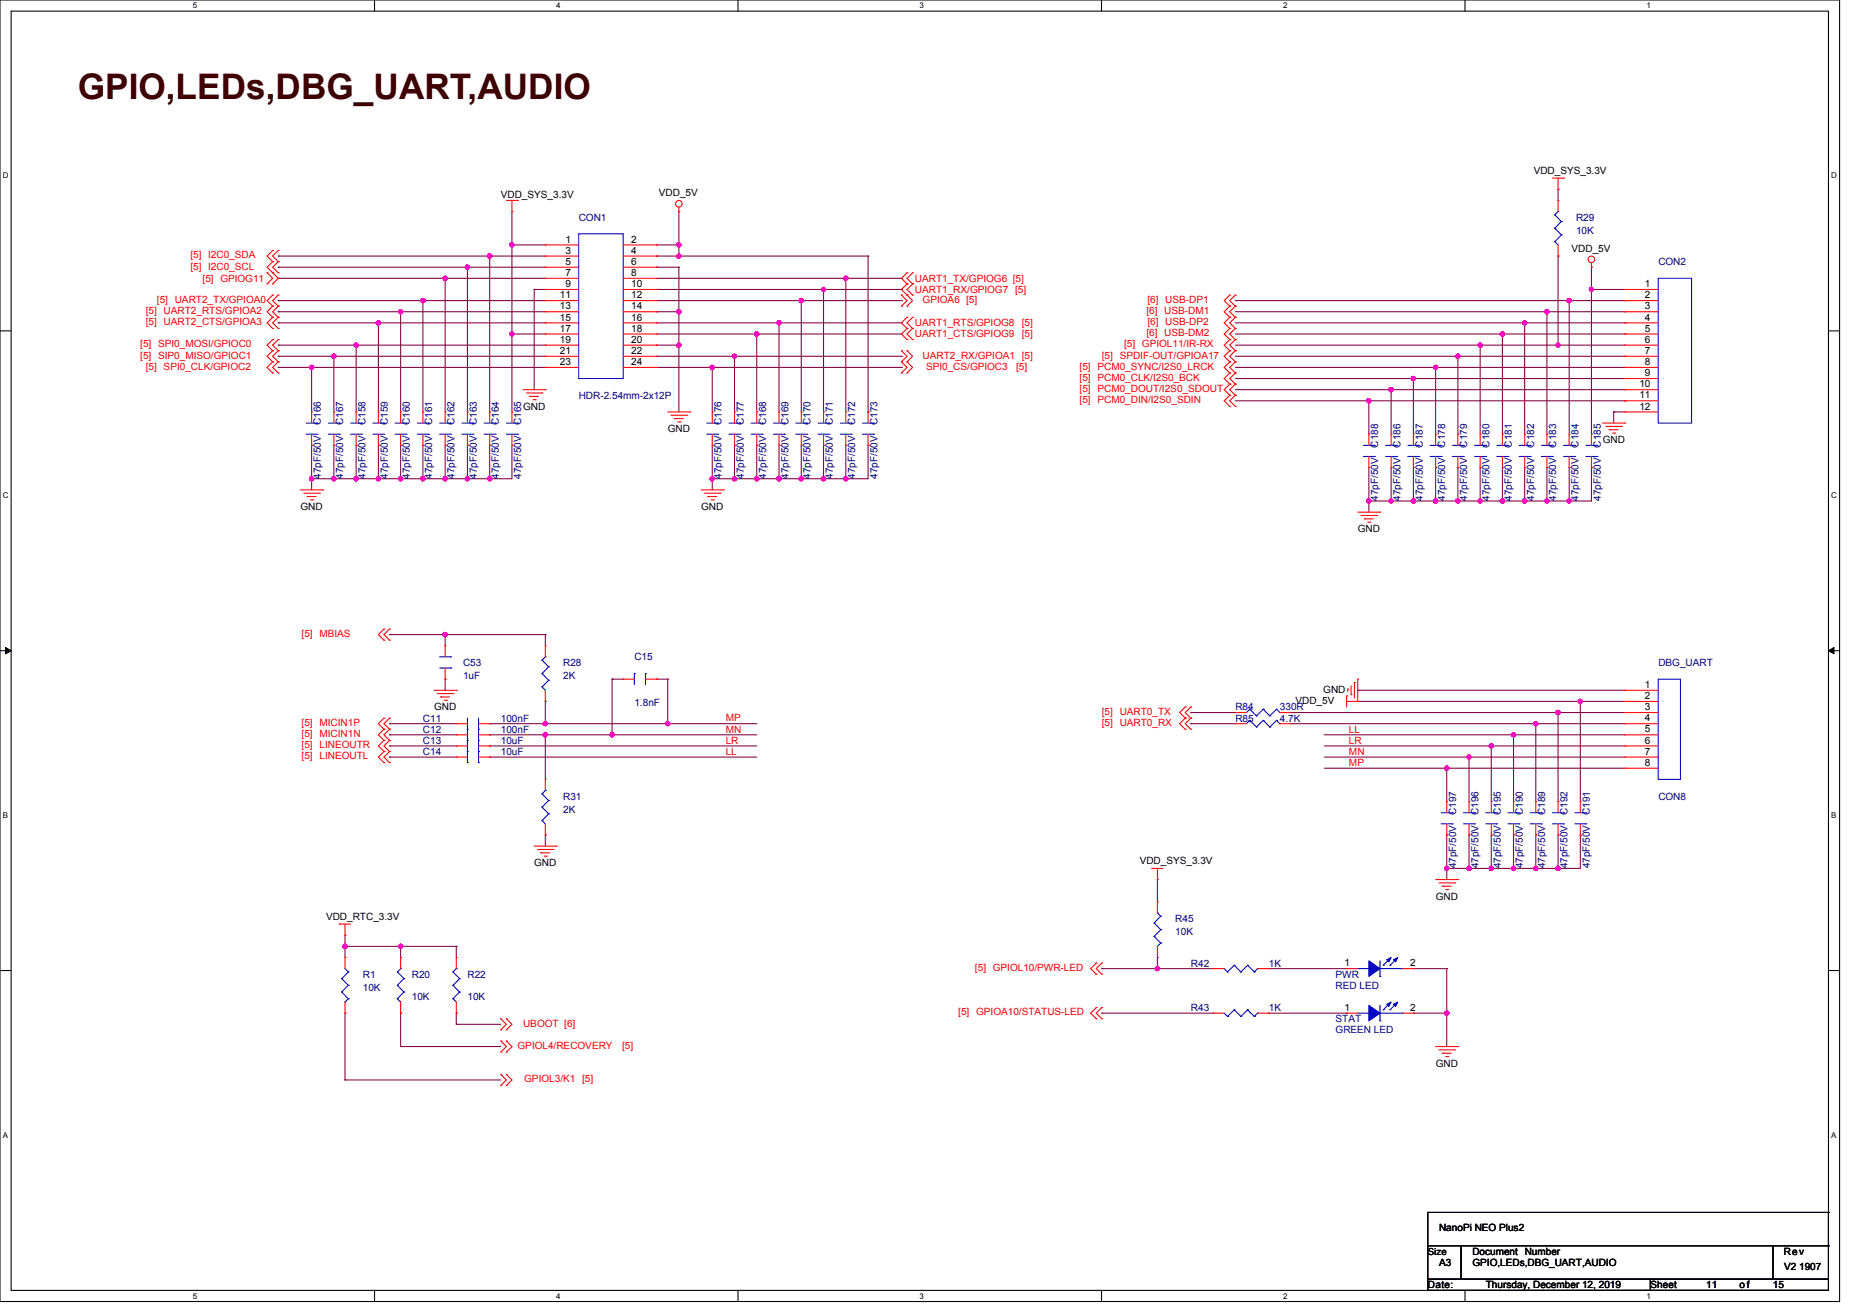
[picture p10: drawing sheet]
<svg xmlns="http://www.w3.org/2000/svg" width="297mm" height="210mm" viewBox="0 0 297 210" stroke-linecap="round" stroke-linejoin="round" font-family="sans-serif">
<path d="M0 0h293.9v207.8h-293.9zM1.8 1.8h290.3v204.3h-290.3z" fill="none" stroke="#000" stroke-width=".17"/>
<g fill="#fff">
<path d="M30.8 .2h.7v1.4h-.7z"/>
<path d="M30.8 206.2h.7v1.5h-.7z"/>
</g>
<path d="M59.8 0v1.8M59.8 206.1v1.7" fill="none" stroke="#000" stroke-width=".17"/>
<g fill="#fff">
<path d="M88.9 .2h.7v1.4h-.7z"/>
<path d="M88.9 206.2h.7v1.5h-.7z"/>
</g>
<path d="M117.9 0v1.8M117.9 206.1v1.7" fill="none" stroke="#000" stroke-width=".17"/>
<g fill="#fff">
<path d="M146.9 .2h.7v1.4h-.7z"/>
<path d="M146.9 206.2h.7v1.5h-.7z"/>
</g>
<path d="M176 0v1.8M176 206.1v1.7" fill="none" stroke="#000" stroke-width=".17"/>
<g fill="#fff">
<path d="M205 .2h.7v1.4h-.7z"/>
<path d="M205 206.2h.7v1.5h-.7z"/>
</g>
<path d="M234.1 0v1.8M234.1 206.1v1.7" fill="none" stroke="#000" stroke-width=".17"/>
<g fill="#fff">
<path d="M263.1 .2h.7v1.4h-.7z"/>
<path d="M263.1 206.2h.7v1.5h-.7z"/>
<path d="M.4 27.3h1v1.4h-1z"/>
<path d="M292.6 27.3h.9v1.4h-.9z"/>
<path d="M.4 78.4h1v1.4h-1z"/>
<path d="M292.6 78.4h.9v1.4h-.9z"/>
</g>
<path d="M0 52.8h1.8M292.1 52.8h1.8" fill="none" stroke="#000" stroke-width=".17"/>
<g fill="#fff">
<path d="M.4 129.4h.9v1.5h-.9z"/>
<path d="M292.6 129.4h.8v1.5h-.8z"/>
</g>
<path d="M0 103.9h1.8M292.1 103.9h1.8" fill="none" stroke="#000" stroke-width=".17"/>
<path d="M.9 103.4l.9 .5-.9 .5zM292.1 103.9l.9-.5v1z" fill="#000" stroke="#000" stroke-width=".16"/>
<g fill="#fff">
<path d="M.4 180.5h.9v1.4h-.9z"/>
<path d="M292.6 180.5h.8v1.4h-.8z"/>
</g>
<g fill="none" stroke="#000" stroke-width=".17">
<path d="M0 155h1.8M292.1 155h1.8M228.1 199h5.3v5.3h-5.3zM228.1 193.6h.1M228.1 193.6v5.4M228.1 193.6h64M233.4 199h49.8v5.3h-49.8zM283.2 199h8.9v5.3h-8.9zM292.1 193.6h.1M292.1 199h.1M292.1 193.6v5.4M228.1 204.3h35.6v1.8h-35.6z"/>
<path d="M263.7 204.3h28.4v1.8h-28.4z"/>
</g>
<g fill="none" stroke="#800040" stroke-width=".17">
<path d="M81.8 39.1h.1M81.8 33.8h.1M81.8 39.1h5.3M81.8 33.8v32M104.9 39.1h.1M104.9 39.1h3.6M108.5 39.1h.1M108.5 33.8h.1M108.5 33.8v7.1M248.9 30.2h.1M248.9 30.2v1.8M44.4 51.6h.1"/>
<path d="M44.4 49.8h.1M44.4 48h.1M44.4 44.4h.1M44.4 40.9h.1M44.4 42.7h.1M44.4 56.9h.1M44.4 55.1h.1M44.4 58.7h.1M44.4 51.6h42.7M44.4 48h42.7M44.4 49.8h42.7M44.4 55.1h42.7"/>
<path d="M44.4 56.9h42.7M44.4 58.7h42.7M44.4 44.4h42.7M44.4 40.9h42.7M44.4 42.7h42.7M49.8 58.7h.1M49.8 58.7v7.1M53.3 56.9h.1M53.3 56.9v8.9M56.9 55.1h.1M56.9 55.1v10.7M60.5 51.6h.1"/>
<path d="M60.5 51.6v14.2M64 49.8h.1M64 49.8v16M67.6 48h.1M67.6 48v17.8M71.1 44.4h.1M71.1 44.4v21.4M74.7 42.7h.1M74.7 42.7v23.1M78.2 40.9h.1M78.2 40.9v24.9M81.8 53.3h.1"/>
<path d="M81.8 53.3h5.3M85.3 46.2h.1M85.3 46.2h1.8M85.3 46.2v16M104.9 55.1h.1M104.9 40.9h.1M104.9 49.8h.1M104.9 42.7h.1M104.9 53.3h39.1M104.9 51.6h39.1M104.9 48h39.1M104.9 49.8h3.6"/>
<path d="M104.9 55.1h3.6M104.9 46.2h39.1M104.9 56.9h39.1M104.9 58.7h39.1M104.9 44.4h39.1M104.9 40.9h33.8M104.9 42.7h3.6M108.5 49.8h.1M108.5 42.7h.1M108.5 55.1h.1M108.5 42.7v23.1M113.8 58.7h.1"/>
<path d="M113.8 58.7v7.1M117.3 56.9h.1M117.3 56.9v8.9M120.9 53.3h.1M120.9 53.3v12.5M124.5 51.6h.1M124.5 51.6v14.2M128 48h.1M128 48v17.8M131.6 46.2h.1M131.6 46.2v19.6M135.1 44.4h.1"/>
<path d="M135.1 44.4v21.4M138.7 40.9h.1M138.7 40.9v24.9M144 58.7h.1M144 56.9h.1M144 53.3h.1M144 51.6h.1M144 48h.1M144 46.2h.1M144 44.4h.1M197.4 53.3h62.2M197.4 51.6h62.2"/>
<path d="M197.4 48h62.2M197.4 49.8h62.2M197.4 55.1h62.2M197.4 56.9h62.2M197.4 58.7h62.2M229.4 58.7h.1M229.4 58.7v10.6M232.9 56.9h.1M232.9 56.9v12.4M236.5 55.1h.1M236.5 55.1v14.2M240 53.3h.1"/>
<path d="M240 53.3v16M243.6 51.6h.1M243.6 51.6v17.7M247.1 49.8h.1M247.1 49.8v19.5M248.9 55.1h.1M248.9 40.9h.1M248.9 40.9v14.2M250.7 48h.1M250.7 48v21.3M254.3 46.2h.1M254.3 42.7h.1"/>
<path d="M254.3 46.2h5.3M254.3 42.7v26.6M259.6 48h.1M259.6 49.8h.1M259.6 51.6h.1M259.6 53.3h.1M259.6 56.9h.1M259.6 58.7h.1M49.8 71.1h.1M49.8 76.5h.1M49.8 71.1v7.1M53.3 71.1h.1"/>
<path d="M53.3 76.5h.1M53.3 71.1v5.4M56.9 71.1h.1M56.9 76.5h.1M56.9 71.1v5.4M60.5 71.1h.1M60.5 76.5h.1M60.5 71.1v5.4M64 71.1h.1M64 76.5h.1M64 71.1v5.4M67.6 71.1h.1"/>
<path d="M67.6 76.5h.1M67.6 71.1v5.4M71.1 71.1h.1M71.1 76.5h.1M71.1 71.1v5.4M74.7 71.1h.1M74.7 76.5h.1M74.7 71.1v5.4M78.2 71.1h.1M78.2 76.5h.1M78.2 71.1v5.4M81.8 71.1h.1"/>
<path d="M81.8 71.1v5.4h-32M113.8 71.1h.1M113.8 76.5h.1M113.8 71.1v7.1M117.3 71.1h.1M117.3 76.5h.1M117.3 71.1v5.4M120.9 71.1h.1M120.9 76.5h.1M120.9 71.1v5.4M124.5 71.1h.1M124.5 76.5h.1"/>
<path d="M124.5 71.1v5.4M128 71.1h.1M128 76.5h.1M128 71.1v5.4M131.6 71.1h.1M131.6 76.5h.1M131.6 71.1v5.4M135.1 71.1h.1M135.1 76.5h.1M135.1 71.1v5.4M138.7 71.1h.1M138.7 65.8h.1"/>
<path d="M138.7 71.1v5.4h-24.9M197.4 60.5h62.2M197.4 62.2h62.2M197.4 64h62.2M218.7 64h.1M218.7 64v5.3M218.7 74.7v7.1M222.2 62.2h.1M222.2 74.7h.1M222.2 62.2v7.1M222.2 74.7v5.3M225.8 60.5h.1"/>
<path d="M225.8 74.7h.1M225.8 60.5v8.8M225.8 74.7v5.3M229.4 74.7h.1M229.4 74.7v5.3M232.9 74.7h.1M232.9 74.7v5.3M236.5 74.7h.1M236.5 74.7v5.3M240 74.7h.1M240 74.7v5.3M243.6 74.7h.1"/>
<path d="M243.6 74.7v5.3M247.1 74.7h.1M247.1 74.7v5.3M250.7 74.7h.1M250.7 74.7v5.3M254.3 74.7h.1M254.3 74.7v5.3h-35.6M257.8 65.8h.1M257.8 65.8h1.8M257.8 65.8v1.8M259.6 60.5h.1M259.6 62.2h.1"/>
<path d="M259.6 64h.1M218.7 80h.1M222.2 80h.1M225.8 80h.1M229.4 80h.1M232.9 80h.1M236.5 80h.1M240 80h.1M243.6 80h.1M247.1 80h.1M250.7 80h.1M62.2 117.3h.1"/>
<path d="M62.2 115.6h.1M62.2 119.1h.1M62.2 101.3h.1M62.2 115.6h10.7M62.2 101.3h24.9M62.2 117.3h10.7M62.2 119.1h10.7M71.1 101.3h.1M71.1 108.5h.1M71.1 101.3v1.8M71.1 108.5v1.7M78.2 115.6h.1"/>
<path d="M78.2 117.3h.1M78.2 119.1h.1M78.2 115.6h42.7M78.2 117.3h42.7M78.2 119.1h42.7M87.1 101.3h.1M87.1 112h.1M87.1 115.6h.1M87.1 117.3h.1M87.1 101.3v1.8M87.1 112v3.6M87.1 117.3v7.2"/>
<path d="M97.8 117.3h.1M97.8 108.5h.1M97.8 108.5h1.8M97.8 108.5v8.8M104.9 108.5h.1M104.9 108.5h1.8M106.7 115.6h.1M106.7 108.5h.1M106.7 108.5v7.1M190.2 113.8h.1M190.2 115.6h.1M190.2 113.8h7.2"/>
<path d="M190.2 115.6h7.2M206.2 113.8h53.4M206.2 115.6h53.4M211.6 117.3h48M211.6 119.1h48M216.9 110.2h.1M216.9 112h42.7M216.9 110.2h42.7M238.3 119.1h.1M238.3 119.1v8.9M241.8 117.3h.1M241.8 117.3v10.7"/>
<path d="M245.4 115.6h.1M245.4 115.6v12.4M248.9 113.8h.1M248.9 113.8v14.2M252.5 112h.1M252.5 112v16M62.2 120.9h.1M62.2 120.9h10.7M78.2 120.9h.1M78.2 120.9h42.7M87.1 133.3h.1M87.1 133.3v1.8"/>
<path d="M211.6 120.9h48M211.6 122.7h48M231.1 122.7h.1M231.1 138.7h.1M231.1 133.3h.1M231.1 122.7v5.3M231.1 133.3v7.2M234.7 120.9h.1M234.7 133.3h.1M234.7 138.7h.1M234.7 120.9v7.1M234.7 133.3v5.4"/>
<path d="M238.3 133.3h.1M238.3 138.7h.1M238.3 133.3v5.4M241.8 133.3h.1M241.8 138.7h.1M241.8 133.3v5.4M245.4 133.3h.1M245.4 138.7h.1M245.4 133.3v5.4M248.9 133.3h.1M248.9 138.7h.1M248.9 133.3v5.4"/>
<path d="M252.5 133.3h.1M252.5 133.3v5.4h-21.4M55.1 151.1h.1M55.1 149.4h.1M55.1 149.4v3.5M55.1 151.1h17.8M64 151.1h.1M64 151.1v1.8M72.9 151.1h.1M72.9 151.1v1.8M176 154.7h.1M176 154.7h17.8"/>
<path d="M184.9 152.9h.1M184.9 140.5h.1M184.9 154.7h.1M184.9 140.5v3.5M184.9 152.9v1.8M202.7 154.7h.1M202.7 154.7h12.4M225.8 154.7h.1M225.8 154.7h5.3M231.1 154.7h.1M231.1 154.7v12.4M55.1 172.5h.1"/>
<path d="M55.1 161.8h.1M55.1 172.5h24.9M55.1 161.8v10.7M64 161.8h.1M64 167.1h.1M64 161.8v5.3M64 167.1h16M72.9 161.8h.1M72.9 163.6h.1M72.9 161.8v1.8M72.9 163.6h7.1M176 161.8h.1"/>
<path d="M176 161.8h17.8M202.7 161.8h.1M202.7 161.8h12.4M225.8 161.8h.1M225.8 161.8h5.3M231.1 161.8h.1"/>
</g>
<g fill="#f0f" stroke="#f0f" stroke-width=".17">
<circle cx="248.9" cy="113.8" r=".35"/>
<circle cx="245.4" cy="115.6" r=".35"/>
<circle cx="184.9" cy="154.7" r=".35"/>
<circle cx="231.1" cy="161.8" r=".35"/>
<circle cx="64" cy="151.1" r=".35"/>
<circle cx="55.1" cy="151.1" r=".35"/>
<circle cx="240" cy="53.3" r=".35"/>
<circle cx="243.6" cy="51.6" r=".35"/>
<circle cx="248.9" cy="55.1" r=".35"/>
<circle cx="236.5" cy="55.1" r=".35"/>
<circle cx="232.9" cy="56.9" r=".35"/>
<circle cx="229.4" cy="58.7" r=".35"/>
<circle cx="225.8" cy="60.4" r=".35"/>
<circle cx="222.2" cy="62.2" r=".35"/>
<circle cx="108.5" cy="55.1" r=".35"/>
<circle cx="108.5" cy="49.8" r=".35"/>
<circle cx="117.3" cy="56.9" r=".35"/>
<circle cx="108.5" cy="39.1" r=".35"/>
<circle cx="78.2" cy="40.9" r=".35"/>
<circle cx="81.8" cy="39.1" r=".35"/>
<circle cx="113.8" cy="58.7" r=".35"/>
<circle cx="71.1" cy="101.3" r=".35"/>
<circle cx="106.7" cy="115.6" r=".35"/>
<circle cx="97.8" cy="117.3" r=".35"/>
<circle cx="87.1" cy="115.6" r=".35"/>
<circle cx="87.1" cy="117.3" r=".35"/>
<circle cx="241.8" cy="117.3" r=".35"/>
<circle cx="238.2" cy="119.1" r=".35"/>
<circle cx="234.7" cy="120.9" r=".35"/>
<circle cx="231.1" cy="122.7" r=".35"/>
<circle cx="252.5" cy="112" r=".35"/>
<circle cx="81.8" cy="53.3" r=".35"/>
<circle cx="74.7" cy="42.7" r=".35"/>
<circle cx="71.1" cy="44.4" r=".35"/>
<circle cx="67.6" cy="48" r=".35"/>
<circle cx="64" cy="49.8" r=".35"/>
<circle cx="60.4" cy="51.6" r=".35"/>
<circle cx="56.9" cy="55.1" r=".35"/>
<circle cx="53.3" cy="56.9" r=".35"/>
<circle cx="49.8" cy="58.7" r=".35"/>
<circle cx="49.8" cy="76.4" r=".35"/>
<circle cx="56.9" cy="76.4" r=".35"/>
<circle cx="53.3" cy="76.4" r=".35"/>
<circle cx="60.4" cy="76.4" r=".35"/>
<circle cx="67.6" cy="76.4" r=".35"/>
<circle cx="64" cy="76.4" r=".35"/>
<circle cx="71.1" cy="76.4" r=".35"/>
<circle cx="78.2" cy="76.4" r=".35"/>
<circle cx="74.7" cy="76.4" r=".35"/>
<circle cx="113.8" cy="76.4" r=".35"/>
<circle cx="117.3" cy="76.4" r=".35"/>
<circle cx="124.5" cy="76.4" r=".35"/>
<circle cx="120.9" cy="76.4" r=".35"/>
<circle cx="131.6" cy="76.4" r=".35"/>
<circle cx="128" cy="76.4" r=".35"/>
<circle cx="135.1" cy="76.4" r=".35"/>
<circle cx="120.9" cy="53.3" r=".35"/>
<circle cx="124.5" cy="51.6" r=".35"/>
<circle cx="128" cy="48" r=".35"/>
<circle cx="131.6" cy="46.2" r=".35"/>
<circle cx="135.1" cy="44.4" r=".35"/>
<circle cx="108.5" cy="40.9" r=".35"/>
<circle cx="225.8" cy="80" r=".35"/>
<circle cx="218.7" cy="80" r=".35"/>
<circle cx="222.2" cy="80" r=".35"/>
<circle cx="229.4" cy="80" r=".35"/>
<circle cx="232.9" cy="80" r=".35"/>
<circle cx="236.5" cy="80" r=".35"/>
<circle cx="240" cy="80" r=".35"/>
<circle cx="243.6" cy="80" r=".35"/>
<circle cx="247.1" cy="80" r=".35"/>
<circle cx="250.7" cy="80" r=".35"/>
<circle cx="254.2" cy="46.2" r=".35"/>
<circle cx="250.7" cy="48" r=".35"/>
<circle cx="247.1" cy="49.8" r=".35"/>
<circle cx="218.7" cy="64" r=".35"/>
<circle cx="234.7" cy="138.7" r=".35"/>
<circle cx="231.1" cy="138.7" r=".35"/>
<circle cx="241.8" cy="138.7" r=".35"/>
<circle cx="238.2" cy="138.7" r=".35"/>
<circle cx="245.4" cy="138.7" r=".35"/>
<circle cx="248.9" cy="138.7" r=".35"/>
</g>
<g fill="none" stroke="#f00" stroke-width=".17">
<path d="M80.9 32h1.8M81.8 33.8h.1M81.8 32v1.8M82.7 32h.1M87.1 39.1h.1M87.1 39.1h5.4M99.6 39.1h5.3M104.9 39.1h.1M108.5 33.8h.1M108.5 33.1v.7M248 28.4h1.8M248.9 30.2h.1"/>
<path d="M248.9 32h.1M248.9 28.4v1.8M248.9 32v1.8M248.9 39.1v1.8M249.8 28.4h.1M42.7 45.3h.1M42.7 43.6h.1M42.7 43.6l.9 .8-.9 .9M43.6 43.6h.1M43.6 41.8h.1M43.6 40h.1M43.6 50.7h.1"/>
<path d="M43.6 48.9h.1M43.6 52.5h.1M43.6 47.1h.1M43.6 56h.1M43.6 54.2h.1M43.6 57.8h.1M43.6 59.6h.1M43.6 45.3h.1M43.6 41.8l-.9 .9 1.7 1.7-.8 .9M43.6 40l-.9 .9 .9 .9M43.6 48.9l-.9 .9 .9 .9M43.6 50.7l-.9 .9 .9 .9"/>
<path d="M43.6 47.1l-.9 .9 .9 .9M43.6 54.2l-.9 .9 .9 .9M43.6 56l-.9 .9 .9 .9M43.6 57.8l-.9 .9 .9 .9M44.4 43.6h.1M44.4 41.8h.1M44.4 40h.1M44.4 50.7h.1M44.4 48.9h.1M44.4 52.5h.1M44.4 47.1h.1M44.4 56h.1"/>
<path d="M44.4 54.2h.1M44.4 57.8h.1M44.4 59.6h.1M44.4 41.8l-.8 .9 .8 .9M44.4 40l-.8 .9 .8 .9M44.4 48.9l-.8 .9 .8 .9M44.4 50.7l-.8 .9 .8 .9M44.4 47.1l-.8 .9 .8 .9M44.4 54.2l-.8 .9 .8 .9M44.4 56l-.8 .9 .8 .9M44.4 57.8l-.8 .9 .8 .9M87.1 40.9h.1"/>
<path d="M87.1 42.7h.1M87.1 44.4h.1M87.1 46.2h.1M87.1 48h.1M87.1 49.8h.1M87.1 51.6h.1M87.1 53.3h.1M87.1 55.1h.1M87.1 56.9h.1M87.1 58.7h.1M87.1 46.2h5.4M87.1 48h5.4"/>
<path d="M87.1 49.8h5.4M87.1 51.6h5.4M87.1 53.3h5.4M87.1 55.1h5.4M87.1 56.9h5.4M87.1 58.7h5.4M87.1 40.9h5.4M87.1 42.7h5.4M87.1 44.4h5.4M99.6 46.2h5.3M99.6 48h5.3M99.6 49.8h5.3"/>
<path d="M99.6 51.6h5.3M99.6 53.3h5.3M99.6 55.1h5.3M99.6 56.9h5.3M99.6 58.7h5.3M99.6 40.9h5.3M99.6 42.7h5.3M99.6 44.4h5.3M104.9 40.9h.1M104.9 42.7h.1M104.9 44.4h.1M104.9 46.2h.1"/>
<path d="M104.9 48h.1M104.9 49.8h.1M104.9 51.6h.1M104.9 53.3h.1M104.9 55.1h.1M104.9 56.9h.1M104.9 58.7h.1M144 48.9h.1M144 47.1h.1M144 57.8h.1M144 56h.1M144 59.6h.1"/>
<path d="M144 47.1l.9 .9-.9 .9M144 56l.9 .9-.9 .9M144 57.8l.9 .9-.9 .9M144.9 48.9h.1M144.9 47.1h.1M144.9 57.8h.1M144.9 56h.1M144.9 43.6h.1M144.9 45.3h.1M144.9 50.7h.1M144.9 52.5h.1M144.9 54.2h.1"/>
<path d="M144.9 59.6h.1M144.9 47.1l.9 .9-.9 .9M144.9 56l.9 .9-.9 .9M144.9 43.6l-.9 .8 .9 .9M144.9 45.3l-.9 .9 .9 .9M144.9 50.7l-.9 .9 .9 .9M144.9 52.5l-.9 .8 .9 .9M144.9 57.8l.9 .9-.9 .9M145.8 45.3h.1M145.8 43.6h.1M145.8 47.1h.1M145.8 52.5h.1"/>
<path d="M145.8 50.7h.1M145.8 54.2h.1M145.8 43.6l-.9 .8 .9 .9M145.8 45.3l-.9 .9 .9 .9M145.8 50.7l-.9 .9 .9 .9M145.8 52.5l-.9 .8 .9 .9M196.5 56h.1M196.5 54.2h.1M196.5 57.8h.1M196.5 47.1h.1M196.5 48.9h.1M196.5 50.7h.1"/>
<path d="M196.5 52.5h.1M196.5 59.6h.1M196.5 52.5l-.9 .8 .9 .9M196.5 48.9l-.9 .9 .9 .9M196.5 54.2l-.9 .9 .9 .9M196.5 56l-.9 .9 .9 .9M196.5 47.1l-.9 .9 .9 .9M196.5 50.7l-.9 .9 .9 .9M196.5 57.8l-.9 .9 .9 .9M196.5 59.6l-.9 .9 .9 .8M197.4 56h.1M197.4 54.2h.1"/>
<path d="M197.4 57.8h.1M197.4 47.1h.1M197.4 48.9h.1M197.4 50.7h.1M197.4 52.5h.1M197.4 59.6h.1M197.4 54.2l-.9 .9 .9 .9M197.4 56l-.9 .9 .9 .9M197.4 47.1l-.9 .9 .9 .9M197.4 48.9l-.9 .9 .9 .9M197.4 52.5l-.9 .8 .9 .9M197.4 50.7l-.9 .9 .9 .9"/>
<path d="M197.4 57.8l-.9 .9 .9 .9M197.4 59.6l-.9 .9 .9 .8M248.9 40.9h.1M254.3 42.7h.1M254.3 42v.7M259.6 46.2h.1M259.6 48h.1M259.6 49.8h.1M259.6 51.6h.1M259.6 53.3h.1M259.6 55.1h.1M259.6 56.9h.1"/>
<path d="M259.6 58.7h.1M259.6 46.2h5.3M259.6 48h5.3M259.6 49.8h5.3M259.6 51.6h5.3M259.6 53.3h5.3M259.6 55.1h5.3M259.6 56.9h5.3M259.6 58.7h5.3M48 78.2h3.6M48.5 78.8h2.5M49.1 79.3h.1"/>
<path d="M49.1 79.3h1.4M49.6 79.8h.4M49.8 71.1h.1M49.8 65.8h.1M49.8 65.8v1.8M49.8 69.3v1.8M50 79.8h.1M51 78.8h.1M51.6 78.2h.1M53.3 71.1h.1M53.3 65.8h.1M53.3 65.8v1.8"/>
<path d="M53.3 69.3v1.8M56.9 71.1h.1M56.9 65.8h.1M56.9 65.8v1.8M56.9 69.3v1.8M60.5 71.1h.1M60.5 65.8h.1M60.5 65.8v1.8M60.5 69.3v1.8M64 71.1h.1M64 65.8h.1M64 65.8v1.8"/>
<path d="M64 69.3v1.8M67.6 71.1h.1M67.6 65.8h.1M67.6 65.8v1.8M67.6 69.3v1.8M71.1 71.1h.1M71.1 65.8h.1M71.1 65.8v1.8M71.1 69.3v1.8M74.7 71.1h.1M74.7 65.8h.1M74.7 65.8v1.8"/>
<path d="M74.7 69.3v1.8M78.2 71.1h.1M78.2 65.8h.1M78.2 65.8v1.8M78.2 69.3v1.8M81.8 71.1h.1M81.8 65.8h.1M81.8 65.8v1.8M81.8 69.3v1.8M83.6 62.2h3.5M84.1 62.8h2.5M84.6 63.3h.1"/>
<path d="M84.6 63.3h1.5M85.2 63.8h.3M85.5 63.8h.1M86.6 62.8h.1M87.1 62.2h.1M106.7 65.8h3.5M107.2 66.3h2.5M107.7 66.9h.1M107.7 66.9h1.5M108.3 67.4h.3M108.6 67.4h.1M109.7 66.3h.1"/>
<path d="M110.2 65.8h.1M112 78.2h3.6M112.5 78.8h2.5M113.1 79.3h.1M113.1 79.3h1.4M113.6 79.8h.4M113.8 71.1h.1M113.8 65.8h.1M113.8 65.8v1.8M113.8 69.3v1.8M114 79.8h.1M115 78.8h.1"/>
<path d="M115.6 78.2h.1M117.3 71.1h.1M117.3 65.8h.1M117.3 65.8v1.8M117.3 69.3v1.8M120.9 71.1h.1M120.9 65.8h.1M120.9 65.8v1.8M120.9 69.3v1.8M124.5 71.1h.1M124.5 65.8h.1M124.5 65.8v1.8"/>
<path d="M124.5 69.3v1.8M128 71.1h.1M128 65.8h.1M128 65.8v1.8M128 69.3v1.8M131.6 71.1h.1M131.6 65.8h.1M131.6 65.8v1.8M131.6 69.3v1.8M135.1 71.1h.1M135.1 65.8h.1M135.1 65.8v1.8"/>
<path d="M135.1 69.3v1.8M138.7 71.1h.1M138.7 65.8h.1M138.7 65.8v1.8M138.7 69.3v1.8M196.5 61.3h.1M196.5 63.1h.1M196.5 64.9h.1M196.5 61.3l-.9 .9 .9 .9M196.5 63.1l-.9 .9 .9 .9M197.4 61.3h.1M197.4 63.1h.1"/>
<path d="M197.4 64.9h.1M197.4 61.3l-.9 .9 .9 .9M197.4 63.1l-.9 .9 .9 .9M218.7 74.7h.1M218.7 69.3h.1M218.7 69.3v1.8M218.7 72.9v1.8M222.2 74.7h.1M222.2 69.3h.1M222.2 69.3v1.8M222.2 72.9v1.8M225.8 74.7h.1"/>
<path d="M225.8 69.3h.1M225.8 69.3v1.8M225.8 72.9v1.8M229.4 74.7h.1M229.4 69.3h.1M229.4 69.3v1.8M229.4 72.9v1.8M232.9 74.7h.1M232.9 69.3h.1M232.9 69.3v1.8M232.9 72.9v1.8M236.5 74.7h.1"/>
<path d="M236.5 69.3h.1M236.5 69.3v1.8M236.5 72.9v1.8M240 74.7h.1M240 69.3h.1M240 69.3v1.8M240 72.9v1.8M243.6 74.7h.1M243.6 69.3h.1M243.6 69.3v1.8M243.6 72.9v1.8M247.1 74.7h.1"/>
<path d="M247.1 69.3h.1M247.1 69.3v1.8M247.1 72.9v1.8M250.7 74.7h.1M250.7 69.3h.1M250.7 69.3v1.8M250.7 72.9v1.8M254.3 74.7h.1M254.3 69.3h.1M254.3 69.3v1.8M254.3 72.9v1.8M256 67.6h3.6"/>
<path d="M256.6 68.1h2.5M257.1 68.6h.1M257.1 68.6h1.4M257.6 69.2h.4M258 69.2h.1M259.1 68.1h.1M259.6 67.6h.1M259.6 60.5h.1M259.6 62.2h.1M259.6 64h.1M259.6 65.8h.1M259.6 62.2h5.3"/>
<path d="M259.6 65.8h5.3M259.6 60.5h5.3M259.6 64h5.3M216.9 81.8h3.6M217.4 82.3h2.5M218 82.9h.1M218 82.9h1.4M218.5 83.4h.4M218.9 83.4h.1M219.9 82.3h.1M220.5 81.8h.1M61.3 116.5h.1"/>
<path d="M61.3 114.7h.1M61.3 118.2h.1M61.3 102.2h.1M61.3 100.5h.1M61.3 114.7l-.8 .9 .8 .9M61.3 116.5l-.8 .8 .8 .9M61.3 100.5l-.8 .8 .8 .9M61.3 118.2l-.8 .9 .8 .9M62.2 116.5h.1M62.2 114.7h.1M62.2 118.2h.1M62.2 102.2h.1"/>
<path d="M62.2 100.5h.1M62.2 114.7l-.9 .9 .9 .9M62.2 116.5l-.9 .8 .9 .9M62.2 100.5l-.9 .8 .9 .9M62.2 118.2l-.9 .9 .9 .9M69.3 110.2h3.6M69.9 110.8h2.5M70.4 111.3h.1M70.4 111.3h1.4M70.9 111.8h.4M71.1 103.1h.1M71.1 108.5h.1"/>
<path d="M71.1 103.1v1.8M71.1 106.7v1.8M71.3 111.8h.1M72.4 110.8h.1M72.9 110.2h.1M72.9 115.6h.1M72.9 119.1h.1M72.9 117.3h.1M72.9 115.6h1.8M72.9 117.3h1.8M72.9 119.1h1.8M76.5 115.6h1.7"/>
<path d="M76.5 117.3h1.7M76.5 119.1h1.7M78.2 115.6h.1M78.2 119.1h.1M78.2 117.3h.1M87.1 112h.1M87.1 103.1h.1M87.1 103.1v1.8M87.1 110.2v1.8M99.6 108.5h.1M99.6 108.5h1.7M103.1 108.5h1.8"/>
<path d="M104.9 108.5h.1M189.4 116.5h.1M189.4 114.7h.1M189.4 112.9h.1M189.4 114.7l-.9 .9 .9 .9M189.4 112.9l-.9 .9 .9 .9M190.2 116.5h.1M190.2 114.7h.1M190.2 112.9h.1M190.2 114.7l-.8 .9 .8 .9M190.2 112.9l-.8 .9 .8 .9M197.4 113.8h.1"/>
<path d="M197.4 115.6h.1M197.4 115.6h1.7M197.4 113.8h1.7M204.5 115.6h1.7M204.5 113.8h1.7M206.2 113.8h.1M206.2 115.6h.1M215.1 111.1h.1M215.1 112h1.8M215.1 111.1v1.8M215.3 110.1h.1M215.3 110.1v.3"/>
<path d="M215.8 110.9h.1M215.8 109.5v1.4M216.4 109h.1M216.4 109v2.5M216.9 112h.1M216.9 108.5h.1M216.9 108.5v3.5M259.6 110.2h.1M259.6 112h.1M259.6 113.8h.1M259.6 115.6h.1M259.6 117.3h.1"/>
<path d="M259.6 119.1h.1M259.6 110.2h5.3M259.6 112h5.3M259.6 115.6h5.3M259.6 113.8h5.3M259.6 117.3h5.3M259.6 119.1h5.3M61.3 121.8h.1M61.3 120h.1M61.3 120l-.8 .9 .8 .9M62.2 121.8h.1M62.2 120h.1"/>
<path d="M62.2 120l-.9 .9 .9 .9M72.9 120.9h.1M72.9 120.9h1.8M76.5 120.9h1.7M78.2 120.9h.1M85.3 135.1h3.6M85.9 135.7h2.5M86.4 136.2h.1M86.4 136.2h1.4M86.9 136.7h.4M87.1 133.3h.1M87.1 124.5h.1"/>
<path d="M87.1 124.5v1.7M87.1 131.6v1.7M87.3 136.7h.1M88.4 135.7h.1M88.9 135.1h.1M184 138.7h.1M184 138.7h1.8M184.9 138.7v1.8M231.1 133.3h.1M231.1 128h.1M231.1 128v1.8M231.1 131.6v1.7"/>
<path d="M234.7 133.3h.1M234.7 128h.1M234.7 128v1.8M234.7 131.6v1.7M238.3 133.3h.1M238.3 128h.1M238.3 128v1.8M238.3 131.6v1.7M241.8 133.3h.1M241.8 128h.1M241.8 128v1.8M241.8 131.6v1.7"/>
<path d="M245.4 133.3h.1M245.4 128h.1M245.4 128v1.8M245.4 131.6v1.7M248.9 133.3h.1M248.9 128h.1M248.9 128v1.8M248.9 131.6v1.7M252.5 133.3h.1M252.5 128h.1M252.5 128v1.8M252.5 131.6v1.7"/>
<path d="M259.6 120.9h.1M259.6 122.7h.1M259.6 120.9h5.3M259.6 122.7h5.3M54.2 147.6h.1M54.2 147.6h1.8M55.1 149.4h.1M55.1 152.9h.1M55.1 147.6v1.8M55.1 152.9v1.8M64 152.9h.1M64 152.9v1.8"/>
<path d="M72.9 152.9h.1M72.9 152.9v1.8M175.1 155.6h.1M175.1 153.8h.1M175.1 153.8l-.9 .9 .9 .9M176 155.6h.1M176 153.8h.1M176 153.8l-.9 .9 .9 .9M184.9 140.5h.1M184.9 152.9h.1M184.9 144h.1M184.9 144v1.8"/>
<path d="M184.9 151.1v1.8M193.8 154.7h.1M193.8 154.7h1.8M200.9 154.7h1.8M202.7 154.7h.1M215.1 154.7h.1M215.1 154.7h1.8M224 154.7h1.8M225.8 154.7h.1M229.4 140.5h3.5M229.9 141h2.5M230.4 141.5h.1"/>
<path d="M230.4 141.5h1.4M231 142.1h.3M231.3 142.1h.1M232.4 141h.1M232.9 140.5h.1M55.1 161.8h.1M55.1 160v1.8M64 161.8h.1M64 160v1.8M72.9 161.8h.1M72.9 160v1.8M80 168h.1"/>
<path d="M80 166.2h.1M80 164.5h.1M80 162.7h.1M80 171.6h.1M80 173.4h.1M80 166.2l.9 .9-.9 .9M80 162.7l.9 .9-.9 .9M80 171.6l.9 .9-.9 .9M80.9 168h.1M80.9 166.2h.1M80.9 164.5h.1M80.9 162.7h.1"/>
<path d="M80.9 171.6h.1M80.9 173.4h.1M80.9 166.2l.9 .9-.9 .9M80.9 162.7l.9 .9-.9 .9M80.9 171.6l.9 .9-.9 .9M175.1 162.7h.1M175.1 160.9h.1M175.1 160.9l-.9 .9 .9 .9M176 162.7h.1M176 160.9h.1M176 160.9l-.9 .9 .9 .9M193.8 161.8h.1"/>
<path d="M193.8 161.8h1.8M200.9 161.8h1.8M202.7 161.8h.1M215.1 161.8h.1M215.1 161.8h1.8M224 161.8h1.8M225.8 161.8h.1M229.4 167.1h3.5M229.9 167.7h2.5M230.4 168.2h.1M230.4 168.2h1.4M231 168.7h.3"/>
<path d="M231.3 168.7h.1M232.4 167.7h.1M232.9 167.1h.1"/>
<circle cx="108.5" cy="32.5" r=".53"/>
<circle cx="254.2" cy="41.4" r=".53"/>
</g>
<g fill="none" stroke="#00f" stroke-width=".17">
<path d="M92.5 37.3h7.1v23.2h-7.1zM248.4 38.6h.1M248.4 36.4h.1M248.4 34.3h.1M248.4 38.6l.5 .5M248.4 36.4l1 1.1M248.4 34.3l1 1.1M248.9 33.8h.1M248.9 33.8l-.5 .5M249.4 37.5h.1M249.4 35.4h.1M249.4 37.5l-1 1.1"/>
<path d="M249.4 35.4l-1 1M264.9 44.4h5.4v23.2h-5.4zM48.9 69.3h1.8M48.9 67.6h1.8M50.7 69.3h.1M50.7 67.6h.1M52.5 69.3h1.7M52.5 67.6h1.7M54.2 69.3h.1M54.2 67.6h.1M56 69.3h1.8M56 67.6h1.8"/>
<path d="M57.8 69.3h.1M57.8 67.6h.1M59.6 69.3h1.7M59.6 67.6h1.7M61.3 69.3h.1M61.3 67.6h.1M63.1 69.3h1.8M63.1 67.6h1.8M64.9 69.3h.1M64.9 67.6h.1M66.7 69.3h1.8M66.7 67.6h1.8"/>
<path d="M68.5 69.3h.1M68.5 67.6h.1M70.2 69.3h1.8M70.2 67.6h1.8M72 69.3h.1M72 67.6h.1M73.8 69.3h1.8M73.8 67.6h1.8M75.6 69.3h.1M75.6 67.6h.1M77.3 69.3h1.8M77.3 67.6h1.8"/>
<path d="M79.1 69.3h.1M79.1 67.6h.1M80.9 69.3h1.8M80.9 67.6h1.8M82.7 69.3h.1M82.7 67.6h.1M112.9 69.3h1.8M112.9 67.6h1.8M114.7 69.3h.1M114.7 67.6h.1M116.5 69.3h1.7M116.5 67.6h1.7"/>
<path d="M118.2 69.3h.1M118.2 67.6h.1M120 69.3h1.8M120 67.6h1.8M121.8 69.3h.1M121.8 67.6h.1M123.6 69.3h1.7M123.6 67.6h1.7M125.3 69.3h.1M125.3 67.6h.1M127.1 69.3h1.8M127.1 67.6h1.8"/>
<path d="M128.9 69.3h.1M128.9 67.6h.1M130.7 69.3h1.8M130.7 67.6h1.8M132.5 69.3h.1M132.5 67.6h.1M134.2 69.3h1.8M134.2 67.6h1.8M136 69.3h.1M136 67.6h.1M137.8 69.3h1.8M137.8 67.6h1.8"/>
<path d="M139.6 69.3h.1M139.6 67.6h.1M217.8 72.9h1.8M217.8 71.1h1.8M219.6 72.9h.1M219.6 71.1h.1M221.4 72.9h1.7M221.4 71.1h1.7M223.1 72.9h.1M223.1 71.1h.1M224.9 72.9h1.8M224.9 71.1h1.8"/>
<path d="M226.7 72.9h.1M226.7 71.1h.1M228.5 72.9h1.8M228.5 71.1h1.8M230.3 72.9h.1M230.3 71.1h.1M232 72.9h1.8M232 71.1h1.8M233.8 72.9h.1M233.8 71.1h.1M235.6 72.9h1.8M235.6 71.1h1.8"/>
<path d="M237.4 72.9h.1M237.4 71.1h.1M239.1 72.9h1.8M239.1 71.1h1.8M240.9 72.9h.1M240.9 71.1h.1M242.7 72.9h1.8M242.7 71.1h1.8M244.5 72.9h.1M244.5 71.1h.1M246.3 72.9h1.7M246.3 71.1h1.7"/>
<path d="M248 72.9h.1M248 71.1h.1M249.8 72.9h1.8M249.8 71.1h1.8M251.6 72.9h.1M251.6 71.1h.1M253.4 72.9h1.7M253.4 71.1h1.7M255.1 72.9h.1M255.1 71.1h.1M70.2 104.9h1.8M70.2 106.7h1.8"/>
<path d="M72 104.9h.1M72 106.7h.1M74.7 116.5h.1M74.7 118.2h.1M74.7 114.7v7.1M76.5 116.5h.1M76.5 118.2h.1M76.5 114.7v7.1M86.6 109.7h.1M86.6 107.6h.1M86.6 105.4h.1M86.6 109.7l.5 .5"/>
<path d="M86.6 107.6l1.1 1M86.6 105.4l1.1 1.1M87.1 104.9h.1M87.1 104.9l-.5 .5M87.7 108.6h.1M87.7 106.5h.1M87.7 108.6l-1.1 1.1M87.7 106.5l-1.1 1.1M101.3 107.6h.1M101.3 107.6v1.7M103.1 107.6h.1M103.1 107.6v1.7"/>
<path d="M199.7 113.3h.1M199.7 115h.1M199.7 113.3l-.6 .5M199.7 113.3l1 1M199.7 115l-.6 .6M199.7 115l1 1.1M200.7 114.3h.1M200.7 116.1h.1M201.8 113.3h.1M201.8 115h.1M201.8 113.3l-1.1 1M201.8 113.3l1.1 1"/>
<path d="M201.8 115l-1.1 1.1M201.8 115l1.1 1.1M202.9 114.3h.1M202.9 116.1h.1M203.9 113.3h.1M203.9 115h.1M203.9 113.3l-1 1M203.9 113.3l.6 .5M203.9 115l-1 1.1M203.9 115l.6 .6M204.5 113.8h.1M204.5 115.6h.1"/>
<path d="M264.9 108.5h3.6v16h-3.6zM74.7 120h.1M74.7 121.8h.1M76.5 120h.1M76.5 121.8h.1M86.6 131h.1M86.6 128.9h.1M86.6 126.8h.1M86.6 131l.5 .6M86.6 128.9l1.1 1.1M86.6 126.8l1.1 1M87.1 126.2h.1"/>
<path d="M87.1 126.2l-.5 .6M87.7 130h.1M87.7 127.8h.1M87.7 130l-1.1 1M87.7 127.8l-1.1 1.1M230.3 131.6h1.7M230.3 129.8h1.7M232 131.6h.1M232 129.8h.1M233.8 131.6h1.8M233.8 129.8h1.8M235.6 131.6h.1"/>
<path d="M235.6 129.8h.1M237.4 131.6h1.7M237.4 129.8h1.7M239.1 131.6h.1M239.1 129.8h.1M240.9 131.6h1.8M240.9 129.8h1.8M242.7 131.6h.1M242.7 129.8h.1M244.5 131.6h1.8M244.5 129.8h1.8M246.3 131.6h.1"/>
<path d="M246.3 129.8h.1M248 131.6h1.8M248 129.8h1.8M249.8 131.6h.1M249.8 129.8h.1M251.6 131.6h1.8M251.6 129.8h1.8M253.4 131.6h.1M253.4 129.8h.1M54.6 156.3h.1M54.6 158.4h.1M54.6 156.3l1 1.1"/>
<path d="M54.6 158.4l1 1.1M55.1 154.7l.5 .5M55.6 155.2h.1M55.6 157.4h.1M55.6 159.5h.1M55.6 155.2l-1 1.1M55.6 157.4l-1 1M55.6 159.5l-.5 .5M63.5 159.5h.1M63.5 157.4h.1M63.5 155.2h.1M63.5 159.5l.5 .5"/>
<path d="M63.5 157.4l1 1M63.5 155.2l1 1.1M64 154.7h.1M64 154.7l-.5 .5M64.5 158.4h.1M64.5 156.3h.1M64.5 158.4l-1 1.1M64.5 156.3l-1 1.1M72.4 159.5h.1M72.4 157.4h.1M72.4 155.2h.1M72.4 159.5l.5 .5"/>
<path d="M72.4 157.4l1 1M72.4 155.2l1 1.1M72.9 154.7h.1M72.9 154.7l-.5 .5M73.4 158.4h.1M73.4 156.3h.1M73.4 158.4l-1 1.1M73.4 156.3l-1 1.1M184.4 149.5h.1M184.4 147.4h.1M184.4 149.5l1 1.1M184.4 147.4l1 1.1"/>
<path d="M184.9 145.8h.1M184.9 145.8l.5 .5M185.4 150.6h.1M185.4 148.5h.1M185.4 146.3h.1M185.4 150.6l-.5 .5M185.4 148.5l-1 1M185.4 146.3l-1 1.1M195.6 154.7l.5 .5M196.1 155.2h.1M197.2 154.2h.1M197.2 154.2l-1.1 1"/>
<path d="M197.2 154.2l1 1M198.2 155.2h.1M199.3 154.2h.1M199.3 154.2l-1.1 1M199.3 154.2l1.1 1M200.4 155.2h.1M200.9 154.7h.1M200.9 154.7l-.5 .5M216.9 154.7h1.8M218.7 154.7h.1M220.5 155.9h.1M220.5 153.4v2.5"/>
<path d="M220.5 154.7h3.5M221 154.2h.1M222.1 154.2h.1M222.1 153.1l-1.1 1.1M223.1 153.1l-1 1.1M224 154.7h.1M55.1 160h.1M195.6 161.8l.5 .5M196.1 162.3h.1M197.2 161.3h.1M197.2 161.3l-1.1 1M197.2 161.3l1 1"/>
<path d="M198.2 162.3h.1M199.3 161.3h.1M199.3 161.3l-1.1 1M199.3 161.3l1.1 1M200.4 162.3h.1M200.9 161.8h.1M200.9 161.8l-.5 .5M216.9 161.8h1.8M218.7 161.8h.1M220.5 163h.1M220.5 160.5v2.5M220.5 161.8h3.5"/>
<path d="M221 161.3h.1M222.1 161.3h.1M222.1 160.2l-1.1 1.1M223.1 160.2l-1 1.1M224 161.8h.1"/>
</g>
<g fill="#00f" stroke="#00f" stroke-width=".17">
<path d="M218.7 153.4l1.8 1.3-1.8 1.2z" fill-rule="evenodd"/>
<path d="M222.6 153.3l.7-.4-.3 .7z" fill-rule="evenodd"/>
<path d="M221.5 153.3l.7-.4-.3 .7z" fill-rule="evenodd"/>
<path d="M218.7 160.5l1.8 1.3-1.8 1.2z" fill-rule="evenodd"/>
<path d="M222.6 160.4l.7-.4-.3 .7z" fill-rule="evenodd"/>
<path d="M221.5 160.4l.7-.4-.3 .7z" fill-rule="evenodd"/>
</g>
<text font-size="5.6" fill="#400000" x="12.4" y="15.8">GPIO,LEDs,DBG_UART,AUDIO</text>
<g font-size="1.6">
<text x="245" y="27.7">VDD_SYS_3.3V</text>
<text x="80" y="31.7">VDD_SYS_3.3V</text>
<text x="105.3" y="31.3">VDD_5V</text>
<text x="90.3" y="38.7">1</text>
<text x="90.3" y="40.5">3</text>
<text x="100.8" y="38.7">2</text>
<text x="100.8" y="40.5">4</text>
<text x="251.1" y="40.2">VDD_5V</text>
<text x="89.4" y="47.6">11</text>
<text x="90.3" y="42.3">5</text>
<text x="90.3" y="44.1">7</text>
<text x="90.3" y="45.9">9</text>
<text x="100.8" y="42.3">6</text>
<text x="100.8" y="44.1">8</text>
<text x="100.8" y="45.9">10</text>
<text x="100.8" y="47.6">12</text>
<text x="262.8" y="45.9">1</text>
<text x="262.8" y="47.6">2</text>
<text x="89.4" y="49.4">13</text>
<text x="89.4" y="51.2">15</text>
<text x="89.4" y="53">17</text>
<text x="100.8" y="49.4">14</text>
<text x="100.8" y="51.2">16</text>
<text x="100.8" y="53">18</text>
<text x="262.8" y="49.4">3</text>
<text x="262.8" y="51.2">4</text>
<text x="262.8" y="53">5</text>
<text x="89.4" y="54.7">19</text>
<text x="89.4" y="56.5">21</text>
<text x="89.4" y="58.3">23</text>
<text x="100.8" y="54.7">20</text>
<text x="100.8" y="56.5">22</text>
<text x="100.8" y="58.3">24</text>
<text x="262.8" y="54.7">6</text>
<text x="262.8" y="56.5">7</text>
<text x="262.8" y="58.3">8</text>
<text x="83.6" y="65.4">GND</text>
<text x="261.9" y="61.9">10</text>
<text x="261.9" y="63.6">11</text>
<text x="261.9" y="65.4">12</text>
<text x="262.8" y="60.1">9</text>
<text x="106.7" y="69">GND</text>
<text x="256.1" y="70.8">GND</text>
<text x="48" y="81.4">GND</text>
<text x="112" y="81.4">GND</text>
<text x="216.9" y="85">GND</text>
<text x="69.3" y="113.5">GND</text>
<text x="207" y="112.4">VDD_5V</text>
<text x="211.4" y="110.6">GND</text>
<text x="262.8" y="109.9">1</text>
<text x="262.8" y="111.6">2</text>
<text x="262.8" y="113.4">3</text>
<text x="262.8" y="115.2">4</text>
<text x="262.8" y="117">5</text>
<text x="262.8" y="118.8">6</text>
<text x="262.8" y="120.5">7</text>
<text x="262.8" y="122.3">8</text>
<text x="182.1" y="138">VDD_SYS_3.3V</text>
<text x="85.4" y="138.3">GND</text>
<text x="229.4" y="143.7">GND</text>
<text x="52.1" y="146.9">VDD_RTC_3.3V</text>
<text x="214.8" y="154.3">1</text>
<text x="225.3" y="154.3">2</text>
<text x="214.8" y="161.4">1</text>
<text x="225.3" y="161.4">2</text>
<text x="229.4" y="170.3">GND</text>
<text x="229.9" y="196.7">NanoPi NEO Plus2</text>
<text x="229.9" y="202.2">A3</text>
<text x="235.2" y="200.4">Document Number</text>
<text x="235.2" y="202.2">GPIO,LEDs,DBG_UART,AUDIO</text>
<text x="285" y="200.4">Rev</text>
<text x="285" y="202.9">V2 1907</text>
<text x="228.1" y="205.7">Date:</text>
<text x="237.4" y="205.7">Thursday, December 12, 2019</text>
<text x="263.7" y="205.7">Sheet</text>
<text x="272.6" y="205.7">11</text>
<text x="277.9" y="205.7">of</text>
<text x="283.3" y="205.7">15</text>
</g>
<g font-size="1.6" fill="#000080">
<text x="92.5" y="35.2">CON1</text>
<text x="251.8" y="35.2">R29</text>
<text x="251.8" y="37.4">10K</text>
<text x="264.9" y="42.3">CON2</text>
<text x="92.5" y="63.7">HDR-2.54mm-2x12P</text>
<text x="51.3" y="67.9" transform="rotate(-90 51.3 67.9)">C166</text>
<text x="54.8" y="67.9" transform="rotate(-90 54.8 67.9)">C167</text>
<text x="58.4" y="67.9" transform="rotate(-90 58.4 67.9)">C158</text>
<text x="61.9" y="67.9" transform="rotate(-90 61.9 67.9)">C159</text>
<text x="65.5" y="67.9" transform="rotate(-90 65.5 67.9)">C160</text>
<text x="69.1" y="67.9" transform="rotate(-90 69.1 67.9)">C161</text>
<text x="72.6" y="67.9" transform="rotate(-90 72.6 67.9)">C162</text>
<text x="76.2" y="67.9" transform="rotate(-90 76.2 67.9)">C163</text>
<text x="79.7" y="67.9" transform="rotate(-90 79.7 67.9)">C164</text>
<text x="83.3" y="67.9" transform="rotate(-90 83.3 67.9)">C165</text>
<text x="115.3" y="67.9" transform="rotate(-90 115.3 67.9)">C176</text>
<text x="118.8" y="67.9" transform="rotate(-90 118.8 67.9)">C177</text>
<text x="122.4" y="67.9" transform="rotate(-90 122.4 67.9)">C168</text>
<text x="126" y="67.9" transform="rotate(-90 126 67.9)">C169</text>
<text x="129.5" y="67.9" transform="rotate(-90 129.5 67.9)">C170</text>
<text x="133.1" y="67.9" transform="rotate(-90 133.1 67.9)">C171</text>
<text x="136.6" y="67.9" transform="rotate(-90 136.6 67.9)">C172</text>
<text x="140.2" y="67.9" transform="rotate(-90 140.2 67.9)">C173</text>
<text x="220.2" y="71.5" transform="rotate(-90 220.2 71.5)">C188</text>
<text x="223.8" y="71.5" transform="rotate(-90 223.8 71.5)">C186</text>
<text x="227.3" y="71.5" transform="rotate(-90 227.3 71.5)">C187</text>
<text x="230.9" y="71.5" transform="rotate(-90 230.9 71.5)">C178</text>
<text x="234.4" y="71.5" transform="rotate(-90 234.4 71.5)">C179</text>
<text x="238" y="71.5" transform="rotate(-90 238 71.5)">C180</text>
<text x="241.5" y="71.5" transform="rotate(-90 241.5 71.5)">C181</text>
<text x="245.1" y="71.5" transform="rotate(-90 245.1 71.5)">C182</text>
<text x="248.6" y="71.5" transform="rotate(-90 248.6 71.5)">C183</text>
<text x="252.2" y="71.5" transform="rotate(-90 252.2 71.5)">C184</text>
<text x="255.8" y="71.5" transform="rotate(-90 255.8 71.5)">C185</text>
<text x="51.3" y="76.5" transform="rotate(-90 51.3 76.5)">47pF/50V</text>
<text x="54.8" y="76.5" transform="rotate(-90 54.8 76.5)">47pF/50V</text>
<text x="58.4" y="76.5" transform="rotate(-90 58.4 76.5)">47pF/50V</text>
<text x="61.9" y="76.5" transform="rotate(-90 61.9 76.5)">47pF/50V</text>
<text x="65.5" y="76.5" transform="rotate(-90 65.5 76.5)">47pF/50V</text>
<text x="69.1" y="76.5" transform="rotate(-90 69.1 76.5)">47pF/50V</text>
<text x="72.6" y="76.5" transform="rotate(-90 72.6 76.5)">47pF/50V</text>
<text x="76.2" y="76.5" transform="rotate(-90 76.2 76.5)">47pF/50V</text>
<text x="79.7" y="76.5" transform="rotate(-90 79.7 76.5)">47pF/50V</text>
<text x="83.3" y="76.5" transform="rotate(-90 83.3 76.5)">47pF/50V</text>
<text x="115.3" y="76.5" transform="rotate(-90 115.3 76.5)">47pF/50V</text>
<text x="118.8" y="76.5" transform="rotate(-90 118.8 76.5)">47pF/50V</text>
<text x="122.4" y="76.5" transform="rotate(-90 122.4 76.5)">47pF/50V</text>
<text x="126" y="76.5" transform="rotate(-90 126 76.5)">47pF/50V</text>
<text x="129.5" y="76.5" transform="rotate(-90 129.5 76.5)">47pF/50V</text>
<text x="133.1" y="76.5" transform="rotate(-90 133.1 76.5)">47pF/50V</text>
<text x="136.6" y="76.5" transform="rotate(-90 136.6 76.5)">47pF/50V</text>
<text x="140.2" y="76.5" transform="rotate(-90 140.2 76.5)">47pF/50V</text>
<text x="220.2" y="80" transform="rotate(-90 220.2 80)">47pF/50V</text>
<text x="223.8" y="80" transform="rotate(-90 223.8 80)">47pF/50V</text>
<text x="227.3" y="80" transform="rotate(-90 227.3 80)">47pF/50V</text>
<text x="230.9" y="80" transform="rotate(-90 230.9 80)">47pF/50V</text>
<text x="234.4" y="80" transform="rotate(-90 234.4 80)">47pF/50V</text>
<text x="238" y="80" transform="rotate(-90 238 80)">47pF/50V</text>
<text x="241.5" y="80" transform="rotate(-90 241.5 80)">47pF/50V</text>
<text x="245.1" y="80" transform="rotate(-90 245.1 80)">47pF/50V</text>
<text x="248.6" y="80" transform="rotate(-90 248.6 80)">47pF/50V</text>
<text x="252.2" y="80" transform="rotate(-90 252.2 80)">47pF/50V</text>
<text x="255.8" y="80" transform="rotate(-90 255.8 80)">47pF/50V</text>
<text x="74" y="106.3">C53</text>
<text x="90" y="106.3">R28</text>
<text x="101.4" y="105.5">C15</text>
<text x="264.9" y="106.3">DBG_UART</text>
<text x="74" y="108.5">1uF</text>
<text x="90" y="108.5">2K</text>
<text x="101.4" y="112.7">1.8nF</text>
<text x="197.4" y="113.5">R84</text>
<text x="204.5" y="113.5">330R</text>
<text x="67.6" y="115.2">C11</text>
<text x="67.6" y="118.8">C13</text>
<text x="67.6" y="117">C12</text>
<text x="80" y="115.2">100nF</text>
<text x="80" y="118.8">10uF</text>
<text x="80" y="117">100nF</text>
<text x="197.4" y="115.2">R85</text>
<text x="204.5" y="115.2">4.7K</text>
<text x="67.6" y="120.6">C14</text>
<text x="80" y="120.6">10uF</text>
<text x="90" y="127.7">R31</text>
<text x="90" y="129.8">2K</text>
<text x="232.6" y="130.2" transform="rotate(-90 232.6 130.2)">C197</text>
<text x="236.2" y="130.2" transform="rotate(-90 236.2 130.2)">C196</text>
<text x="239.8" y="130.2" transform="rotate(-90 239.8 130.2)">C195</text>
<text x="243.3" y="130.2" transform="rotate(-90 243.3 130.2)">C190</text>
<text x="246.9" y="130.2" transform="rotate(-90 246.9 130.2)">C189</text>
<text x="250.4" y="130.2" transform="rotate(-90 250.4 130.2)">C192</text>
<text x="254" y="130.2" transform="rotate(-90 254 130.2)">C191</text>
<text x="264.9" y="127.7">CON8</text>
<text x="232.6" y="138.7" transform="rotate(-90 232.6 138.7)">47pF/50V</text>
<text x="236.2" y="138.7" transform="rotate(-90 236.2 138.7)">47pF/50V</text>
<text x="239.8" y="138.7" transform="rotate(-90 239.8 138.7)">47pF/50V</text>
<text x="243.3" y="138.7" transform="rotate(-90 243.3 138.7)">47pF/50V</text>
<text x="246.9" y="138.7" transform="rotate(-90 246.9 138.7)">47pF/50V</text>
<text x="250.4" y="138.7" transform="rotate(-90 250.4 138.7)">47pF/50V</text>
<text x="254" y="138.7" transform="rotate(-90 254 138.7)">47pF/50V</text>
<text x="187.8" y="147.2">R45</text>
<text x="187.8" y="149.4">10K</text>
<text x="190.3" y="154.3">R42</text>
<text x="202.7" y="154.3">1K</text>
<text x="58" y="156.1">R1</text>
<text x="58" y="158.3">10K</text>
<text x="65.8" y="156.1">R20</text>
<text x="65.8" y="159.7">10K</text>
<text x="74.7" y="156.1">R22</text>
<text x="74.7" y="159.7">10K</text>
<text x="190.3" y="161.5">R43</text>
<text x="202.7" y="161.5">1K</text>
<text x="213.4" y="156.1">PWR</text>
<text x="213.4" y="157.9">RED LED</text>
<text x="213.4" y="163.2">STAT</text>
<text x="213.4" y="165">GREEN LED</text>
</g>
<g font-size="1.6" fill="#f00">
<text x="30.4" y="41.3">[5] I2C0_SDA</text>
<text x="30.4" y="43">[5] I2C0_SCL</text>
<text x="32.4" y="45">[5] GPIOG11</text>
<text x="146.2" y="45">UART1_TX/GPIOG6 [5]</text>
<text x="146.2" y="46.8">UART1_RX/GPIOG7 [5]</text>
<text x="23.3" y="50.2">[5] UART2_RTS/GPIOA2</text>
<text x="23.3" y="51.9">[5] UART2_CTS/GPIOA3</text>
<text x="25.1" y="48.4">[5] UART2_TX/GPIOA0</text>
<text x="146.2" y="52.1">UART1_RTS/GPIOG8</text>
<text x="146.2" y="53.9">UART1_CTS/GPIOG9</text>
<text x="147.4" y="48.4">GPIOA6 [5]</text>
<text x="163.2" y="52.1">[5]</text>
<text x="163.2" y="53.9">[5]</text>
<text x="183.1" y="50.2">[6] USB-DM1</text>
<text x="183.1" y="53.7">[6] USB-DM2</text>
<text x="183.3" y="48.4">[6] USB-DP1</text>
<text x="183.3" y="51.9">[6] USB-DP2</text>
<text x="22.4" y="55.5">[5] SPI0_MOSI/GPIOC0</text>
<text x="22.4" y="57.3">[5] SIP0_MISO/GPIOC1</text>
<text x="23.3" y="59">[5] SPI0_CLK/GPIOC2</text>
<text x="147.4" y="57.3">UART2_RX/GPIOA1 [5]</text>
<text x="147.9" y="59">SPI0_CS/GPIOC3</text>
<text x="162.3" y="59">[5]</text>
<text x="172.5" y="59">[5] PCM0_SYNC/I2S0_LRCK</text>
<text x="176" y="57.3">[5] SPDIF-OUT/GPIOA17</text>
<text x="179.6" y="55.5">[5] GPIOL11/IR-RX</text>
<text x="172.5" y="60.8">[5] PCM0_CLK/I2S0_BCK</text>
<text x="172.5" y="62.6">[5] PCM0_DOUT/I2S0_SDOUT</text>
<text x="172.5" y="64.4">[5] PCM0_DIN/I2S0_SDIN</text>
<text x="48.2" y="101.7">[5] MBIAS</text>
<text x="48.2" y="115.9">[5] MICIN1P</text>
<text x="48.2" y="117.7">[5] MICIN1N</text>
<text x="48.2" y="119.5">[5] LINEOUTR</text>
<text x="115.9" y="115.2">MP</text>
<text x="115.9" y="117">MN</text>
<text x="115.9" y="118.8">LR</text>
<text x="176" y="115.9">[5] UART0_RX</text>
<text x="176" y="114.2">[5] UART0_TX</text>
<text x="215.5" y="117">LL</text>
<text x="215.5" y="118.8">LR</text>
<text x="48.2" y="121.3">[5] LINEOUTL</text>
<text x="115.9" y="120.5">LL</text>
<text x="215.5" y="120.5">MN</text>
<text x="215.5" y="122.3">MP</text>
<text x="155.8" y="155.1">[5] GPIOL10/PWR-LED</text>
<text x="82.7" y="167.5">GPIOL4/RECOVERY</text>
<text x="83.6" y="163.9">UBOOT [6]</text>
<text x="99.4" y="167.5">[5]</text>
<text x="153.1" y="162.2">[5] GPIOA10/STATUS-LED</text>
<text x="83.8" y="172.8">GPIOL3/K1 [5]</text>
</g>
<text font-size="1.5" x="228.1" y="200.3">Size</text>
<g font-size="1.3">
<text x="30.8" y="1.3">5</text>
<text x="88.9" y="1.3">4</text>
<text x="146.9" y="1.3">3</text>
<text x="205" y="1.3">2</text>
<text x="263.1" y="1.3">1</text>
<text x=".4" y="28.5">D</text>
<text x="292.5" y="28.5">D</text>
<text x=".4" y="79.5">C</text>
<text x="292.5" y="79.5">C</text>
<text x=".4" y="130.6">B</text>
<text x="292.5" y="130.6">B</text>
<text x=".4" y="181.7">A</text>
<text x="292.5" y="181.7">A</text>
<text x="30.8" y="207.4">5</text>
<text x="88.9" y="207.4">4</text>
<text x="146.9" y="207.4">3</text>
<text x="205" y="207.4">2</text>
<text x="263.1" y="207.4">1</text>
</g>
</svg>
